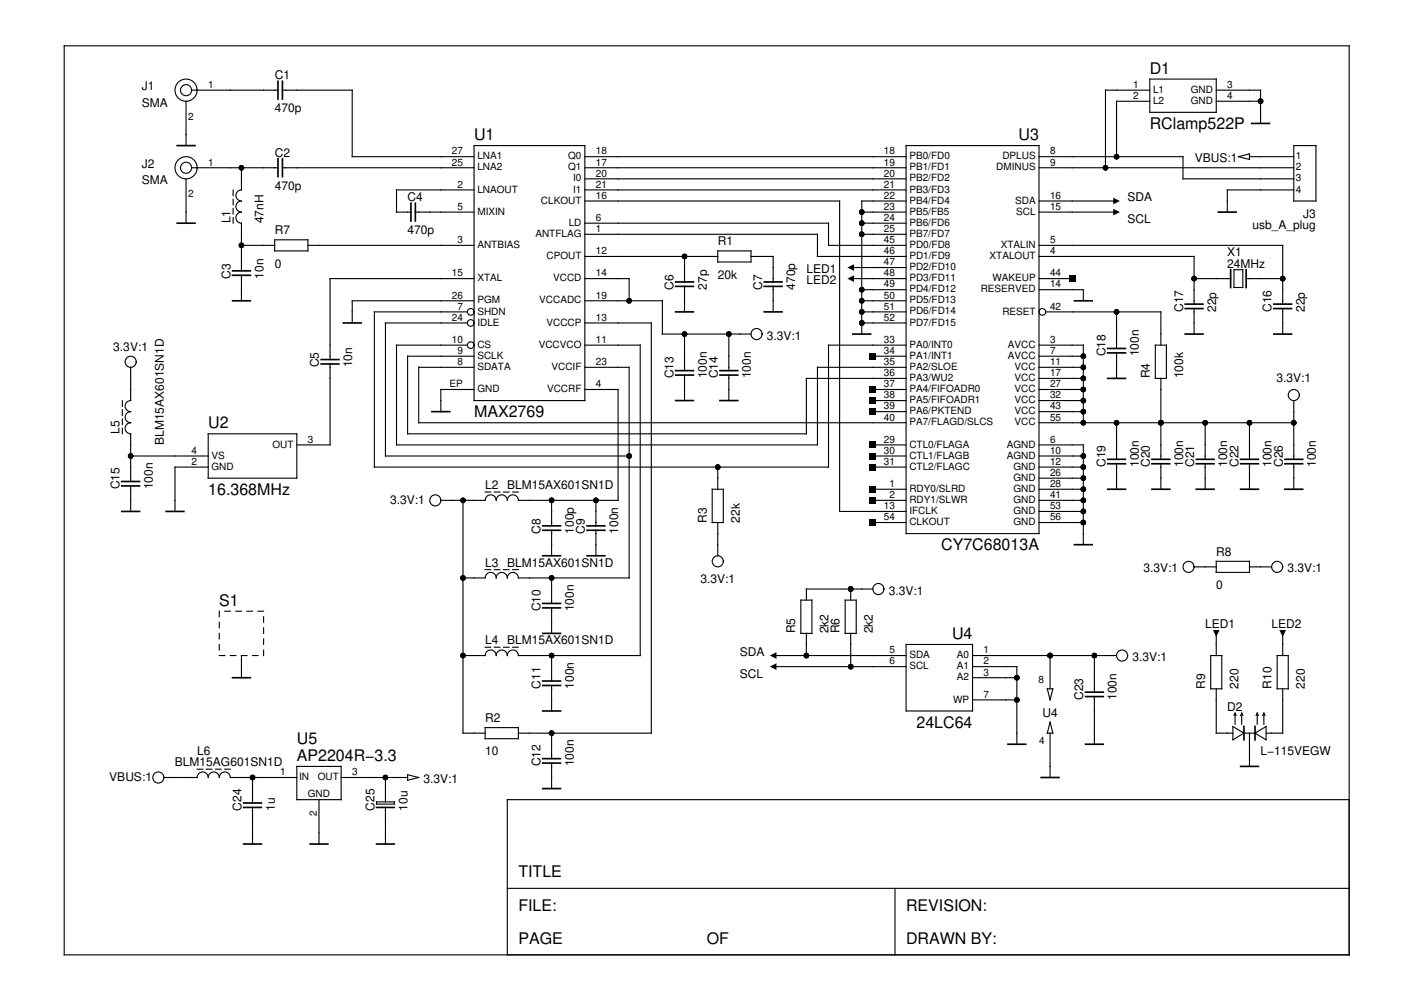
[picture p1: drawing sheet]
<svg xmlns="http://www.w3.org/2000/svg" width="297mm" height="210mm" viewBox="0 0 297 210" stroke-linecap="round" stroke-linejoin="round" font-family="sans-serif">
<g fill="none" stroke="#000" stroke-width=".23">
<path d="M13.5 9.6h269.9v190.8h-269.9zM40.2 18.9h18.2M59.3 18.9h14.7v14h25.6M241.5 18.9h-9.3v16.3M241.5 16.6h14v7h-14zM255.5 18.9h9.3v7M39.1 21.3v9.3M39.1 37.5v9.3M40.2 35.2h18.2M49 39.9v1.2M50.7 35.2v4.7a1.16 1.16 0 0 0-1.1 1.1 1.16 1.16 0 0 0 1.1 1.2 1.16 1.16 0 0 0-1.1 1.2 1.16 1.16 0 0 0 1.1 1.1 1.16 1.16 0 0 0-1.1 1.2 1.16 1.16 0 0 0 1.1 1.1v10.1M59.3 35.2h40.3"/>
<path d="M99.6 39.9h-16.3v4.6h3M99.6 30.6h23.3v53.5h-23.3zM122.9 32.9h67.4M122.9 35.2h67.4M122.9 39.9h67.4M122.9 37.5h67.4M190.3 30.6h28v81.4h-28zM218.3 32.9h30.2v4.6h23.3M218.3 35.2h53.5M241.5 21.3h-6.9v11.6M255.5 21.3h9.3M260.1 32.9l2.4-.6v1.2z"/>
<path d="M262.5 32.9h9.3M271.8 39.9h-14v4.6M271.8 30.6h4.6v11.6h-4.6zM49 41.8v1.2M49 43.8v1.1M49 45.7v1.1M50.7 51.5h7M50.7 57.8v5.3M57.7 50.3h7v2.4h-7zM64.7 51.5h34.9M87.3 44.5h12.3M99.6 58.5h-30.3v17"/>
<path d="M122.9 46.8h51.2v4.7h16.2M122.9 58.5h9.3v4.6M122.9 42.2h53.5v65.2h13.9M122.9 49.2h48.8v4.6h18.6M122.9 53.8h27.9M143.8 53.8v5.4M150.8 52.7h7v2.3h-7zM157.8 53.8h4.6v5.4M178.7 58.5h11.6M178.7 56.2h11.6M181 44.5h9.3M181 49.2h9.3"/>
<path d="M181 46.8h9.3M190.3 42.2h-9.3v27.9M218.3 44.5h16.3M218.3 51.5h51.2v12.3M218.3 58.5h6.9M218.3 42.2h16.3M218.3 53.8h32.5v10M250.8 58.5h7.7M259.2 56.6h1.9v3.7h-1.9zM261.8 58.5h7.7M27.4 77.1v7a1.16 1.16 0 0 0-1.1 1.1 1.16 1.16 0 0 0 1.1 1.2 1.16 1.16 0 0 0-1.1 1.2 1.16 1.16 0 0 0 1.1 1.1 1.16 1.16 0 0 0-1.1 1.2 1.16 1.16 0 0 0 1.1 1.2v10M69.3 76.4v17h-6.9"/>
<path d="M98.2 65.5h-19.6v32.5h95.5v-25.6h16.2M98.2 67.8h-17.2v27.9h51.2M98.2 72.4h-14.9v21h88.4v-16.3h18.6M99.6 63.1h-25.6v4.7M99.6 74.8h-14v16.3h83.8v-11.7h20.9M99.6 77.1h-11.6v11.6h102.3M122.9 77.1h9.3v44.2h-23.3a1.16 1.16 0 0 0-1.2-1.2 1.16 1.16 0 0 0-1.1 1.2 1.16 1.16 0 0 0-1.2-1.2 1.16 1.16 0 0 0-1.2 1.2 1.16 1.16 0 0 0-1.1-1.2 1.16 1.16 0 0 0-1.2 1.2h-4.6M122.9 72.4h11.6v65.2h-25.6a1.16 1.16 0 0 0-1.2-1.2 1.16 1.16 0 0 0-1.1 1.2 1.16 1.16 0 0 0-1.2-1.2 1.16 1.16 0 0 0-1.2 1.2 1.16 1.16 0 0 0-1.1-1.2 1.16 1.16 0 0 0-1.2 1.2h-4.6M122.9 63.1h16.2v7h18.7M122.9 67.8h13.9v86.1h-27.9M143.8 60.1v5.4M143.8 70.1v7.7"/>
<path d="M143.8 78.7v5.4M153.1 70.1v7.7M153.1 78.7v5.4M162.4 60.1v5.4M181 63.1h9.3M181 65.5h9.3M181 67.8h9.3M181 60.8h9.3M183.4 74.8h6.9M218.3 72.4h9.3v16.3M218.3 74.8h9.3M218.3 77.1h9.3"/>
<path d="M218.3 60.8h9.3v2.3M218.3 79.4h9.3M219.7 65.5h24.2v6.9M234.6 65.5v7.6M234.6 74.1v5.3M242.7 72.4h2.3v7h-2.3zM243.9 79.4v17M250.8 64.8v5.3M269.5 64.8v5.3M25.7 84.1v1.2M25.7 86v1.2M25.7 88v1.1"/>
<path d="M25.7 89.9v1.2M27.4 95.7h16.3M43.7 98h-6.9v9.4M43.7 91.1h18.7v9.3h-18.7zM99.6 81.8h-7v4.6M122.9 81.8h6.9v23.2h-20.9a1.16 1.16 0 0 0-1.2-1.1 1.16 1.16 0 0 0-1.1 1.1 1.16 1.16 0 0 0-1.2-1.1 1.16 1.16 0 0 0-1.2 1.1 1.16 1.16 0 0 0-1.1-1.1 1.16 1.16 0 0 0-1.2 1.1h-9.3M150.8 98v4.7M183.4 81.8h6.9M183.4 84.1h6.9M183.4 86.4h6.9M183.4 93.4h6.9M183.4 95.7h6.9"/>
<path d="M183.4 98h6.9M218.3 81.8h9.3M218.3 84.1h9.3M218.3 86.4h9.3M218.3 88.7h53.5M218.3 93.4h9.3v20.9M218.3 95.7h9.3M218.3 98h9.3M234.6 88.7v7.7M234.6 97.3v5.4M243.9 97.3v5.4M253.2 88.7v7.7"/>
<path d="M253.2 97.3v5.4M262.5 88.7v7.7M262.5 97.3v5.4M271.8 84.1v12.3M271.8 97.3v5.4M27.4 102v5.4M97.3 105v48.9h4.6M101.9 103.3h1.2M101.9 119.6h1.2M103.8 103.3h1.2M103.8 119.6h1.2M105.8 103.3h1.1"/>
<path d="M105.8 119.6h1.1M107.7 103.3h1.2M107.7 119.6h1.2M115.9 105v5.4M115.9 111.3v5.4M125.2 105v5.4M125.2 111.3v5.4M149.6 102.7h2.3v7h-2.3zM150.8 109.7v7M183.4 102.7h6.9M183.4 105h6.9M183.4 109.7h6.9"/>
<path d="M218.3 102.7h9.3M218.3 105h9.3M218.3 107.4h9.3M218.3 109.7h9.3M218.3 100.4h9.3M250.8 119h4.7M255.5 117.8h7v2.3h-7zM262.5 119h4.6M46.1 137.6h1.1M46.1 128.3v1.2M46.1 130.6v1.2M46.1 132.9v1.2"/>
<path d="M46.1 135.3v1.1M47.2 128.3h1.2M48.4 137.6h1.2M49.6 128.3h1.1M51.9 137.6h-1.2v4.7M51.9 128.3h1.1M53 137.6h1.2M54.2 128.3h1.2M55.4 129.5v1.1M55.4 131.8v1.1M55.4 134.1v1.2M55.4 136.4v1.2"/>
<path d="M101.9 135.9h1.2M103.8 135.9h1.2M105.8 135.9h1.1M107.7 135.9h1.2M115.9 121.3v5.4M115.9 127.6v5.3M115.9 137.6v5.4M162.4 137.6h27.9M162.4 139.9h27.9M168.2 126h2.4v6.9h-2.4zM169.4 132.9v4.7M177.5 126h2.4v6.9h-2.4z"/>
<path d="M178.7 123.6v2.4M178.7 132.9v7M183.4 123.6h-14v2.4M190.3 135.3h14v13.9h-14zM204.3 137.6h30.3M204.3 139.9h9.3v16.3M220.6 137.6v7M229.9 137.6v7.7M254.3 137.6h2.4v7h-2.4zM255.5 132.9v4.7M268.3 137.6h2.3v7h-2.3zM269.5 132.9v4.7"/>
<path d="M101.9 152.7h7v2.4h-7zM115.9 143.9v5.3M115.9 153.9v5.3M204.3 142.3h9.3M204.3 146.9h9.3M220 144.6h1.2l-.6 2.3zM220.6 151.6l.6 2.3h-1.2zM220.6 153.9v9.3M229.9 146.2v10M255.5 144.6v9.3h3.5M259 152.5l2.3 1.4-2.3 1.4zM259.5 149.7v2.3"/>
<path d="M259.5 149.7l-.3 .5M259.5 149.7l.2 .5M260.8 149.7v2.3M260.8 149.7l-.2 .5M260.8 149.7l.3 .5M261.3 153.9h2.3M262.5 153.9v7M263.6 153.9l2.4-1.4v2.8zM264.1 149.7v2.3M264.1 149.7l-.2 .5M264.1 149.7l.2 .5M265.5 149.7v2.3"/>
<path d="M265.5 149.7l-.2 .5M265.5 149.7l.2 .5M269.5 144.6v9.3h-3.5M34.4 163.2h7a1.16 1.16 0 0 1 1.2-1.2 1.16 1.16 0 0 1 1.1 1.2 1.16 1.16 0 0 1 1.2-1.2 1.16 1.16 0 0 1 1.2 1.2 1.16 1.16 0 0 1 1.1-1.2 1.16 1.16 0 0 1 1.2 1.2h14M41.4 161.5h1.2M43.3 161.5h1.2M45.3 161.5h1.1M47.2 161.5h1.2M53 163.2v5.4M53 169.5v7.7M62.4 160.9h9.3v7h-9.3zM67 167.9v9.3"/>
<path d="M71.7 163.2h13.9M79.1 168.3h3.7v.5h-3.7zM81 163.2v5.1M81 169.5v7.7M85.6 162.6l2.4 .6-2.4 .6zM115.9 160.2v5.3M283.4 167.9h-176.8v32.5M106.6 186.5h176.8M188 186.5v13.9"/>
<circle cx="39.1" cy="18.9" r="2.33"/>
<circle cx="39.1" cy="18.9" r="1.16"/>
<circle cx="39.1" cy="35.2" r="2.33"/>
<circle cx="39.1" cy="35.2" r="1.16"/>
<circle cx="27.4" cy="75.9" r="1.16"/>
<circle cx="98.9" cy="72.4" r=".7"/>
<circle cx="98.9" cy="65.5" r=".7"/>
<circle cx="98.9" cy="67.8" r=".7"/>
<circle cx="158.9" cy="70.1" r="1.16"/>
<circle cx="219" cy="65.5" r=".7"/>
<circle cx="271.8" cy="82.9" r="1.16"/>
<circle cx="91.4" cy="105" r="1.16"/>
<circle cx="150.8" cy="117.8" r="1.16"/>
<circle cx="249.7" cy="119" r="1.16"/>
<circle cx="268.3" cy="119" r="1.16"/>
<circle cx="184.5" cy="123.6" r="1.16"/>
<circle cx="235.7" cy="137.6" r="1.16"/>
<circle cx="33.3" cy="163.2" r="1.16"/>
</g>
<g fill="none" stroke="#000" stroke-width=".35">
<path d="M58.4 17.1v3.7M59.3 17.1v3.7M37.2 30.6h3.7M58.4 33.4v3.7M59.3 33.4v3.7M262.9 25.9h3.8M37.2 46.8h3.7M48.9 57.8h3.7M48.9 56.9h3.7M86.3 42.7v3.7M87.3 42.7v3.7M141.9 59.2h3.8"/>
<path d="M160.6 59.2h3.7M256 44.5h3.7M258.5 56.6v3.7M261.8 56.6v3.7M48.9 63.1h3.7M67.5 76.4h3.7M67.5 75.5h3.7M72.1 67.8h3.8M141.9 78.7h3.8M141.9 77.8h3.8M141.9 60.1h3.8M141.9 65.5h3.8"/>
<path d="M151.2 78.7h3.8M151.2 77.8h3.8M160.6 60.1h3.7M160.6 65.5h3.7M179.2 70.1h3.7M225.7 63.1h3.7M232.7 79.4h3.7M232.7 74.1h3.7M232.7 73.1h3.7M249 70.1h3.7M249 64.8h3.7M249 63.8h3.7"/>
<path d="M267.6 70.1h3.7M267.6 64.8h3.7M267.6 63.8h3.7M90.7 86.4h3.8M141.9 84.1h3.8M151.2 84.1h3.8M232.7 97.3h3.7M232.7 96.4h3.7M242 97.3h3.7M242 96.4h3.7M251.3 97.3h3.7M251.3 96.4h3.7"/>
<path d="M260.6 97.3h3.7M260.6 96.4h3.7M269.9 97.3h3.7M269.9 96.4h3.7M25.6 107.4h3.7M25.6 102h3.7M25.6 101.1h3.7M34.9 107.4h3.7M114 111.3h3.7M114 110.4h3.7M114 116.7h3.7M123.3 111.3h3.7"/>
<path d="M123.3 110.4h3.7M123.3 116.7h3.7M225.7 114.3h3.7M232.7 102.7h3.7M242 102.7h3.7M251.3 102.7h3.7M260.6 102.7h3.7M269.9 102.7h3.7M114 127.6h3.7M114 126.7h3.7M114 132.9h3.7M48.9 142.3h3.7"/>
<path d="M114 143.9h3.7M114 143h3.7M114 149.2h3.7M114 159.2h3.7M211.7 156.2h3.8M228 156.2h3.8M228 146.2h3.8M228 145.3h3.8M261.3 152.5v2.8M263.6 152.5v2.8M51.2 177.2h3.7M51.2 169.5h3.7"/>
<path d="M51.2 168.6h3.7M65.1 177.2h3.8M79.1 177.2h3.7M79.1 169.5h3.7M114 160.2h3.7M114 165.5h3.7M218.7 163.2h3.8M260.6 160.9h3.7"/>
</g>
<g fill="#000">
<path d="M178 56.2l1.4-.7v1.4zM178 58.5l1.4-.7v1.4zM224.5 57.8h1.4v1.4h-1.4zM233.9 41.5l1.4 .7-1.4 .7zM233.9 43.8l1.4 .7-1.4 .7zM182.7 74.1h1.4v1.4h-1.4zM182.7 81.1h1.4v1.4h-1.4zM182.7 83.4h1.4v1.4h-1.4zM182.7 85.7h1.4v1.4h-1.4zM182.7 92.7h1.4v1.4h-1.4zM182.7 95h1.4v1.4h-1.4zM182.7 97.3h1.4v1.4h-1.4z"/>
<path d="M182.7 102h1.4v1.4h-1.4zM182.7 104.3h1.4v1.4h-1.4zM182.7 109h1.4v1.4h-1.4zM161.7 137.6l1.4-.7v1.4zM161.7 139.9l1.4-.7v1.4zM254.8 132.3h1.4l-.7 1.3zM268.8 132.3h1.4l-.7 1.3z"/>
<circle cx="50.7" cy="35.2" r=".58"/>
<circle cx="232.2" cy="35.2" r=".58"/>
<circle cx="234.6" cy="32.9" r=".58"/>
<circle cx="264.8" cy="21.3" r=".58"/>
<circle cx="50.7" cy="51.5" r=".58"/>
<circle cx="143.8" cy="53.8" r=".58"/>
<circle cx="181" cy="46.8" r=".58"/>
<circle cx="181" cy="44.5" r=".58"/>
<circle cx="181" cy="49.2" r=".58"/>
<circle cx="250.8" cy="58.5" r=".58"/>
<circle cx="269.5" cy="58.5" r=".58"/>
<circle cx="132.2" cy="63.1" r=".58"/>
<circle cx="143.8" cy="70.1" r=".58"/>
<circle cx="153.1" cy="70.1" r=".58"/>
<circle cx="181" cy="65.5" r=".58"/>
<circle cx="181" cy="63.1" r=".58"/>
<circle cx="181" cy="60.8" r=".58"/>
<circle cx="181" cy="67.8" r=".58"/>
<circle cx="227.6" cy="77.1" r=".58"/>
<circle cx="227.6" cy="74.8" r=".58"/>
<circle cx="227.6" cy="79.4" r=".58"/>
<circle cx="234.6" cy="65.5" r=".58"/>
<circle cx="27.4" cy="95.7" r=".58"/>
<circle cx="132.2" cy="95.7" r=".58"/>
<circle cx="150.8" cy="98" r=".58"/>
<circle cx="227.6" cy="81.8" r=".58"/>
<circle cx="227.6" cy="84.1" r=".58"/>
<circle cx="227.6" cy="95.7" r=".58"/>
<circle cx="227.6" cy="98" r=".58"/>
<circle cx="227.6" cy="88.7" r=".58"/>
<circle cx="227.6" cy="86.4" r=".58"/>
<circle cx="234.6" cy="88.7" r=".58"/>
<circle cx="243.9" cy="88.7" r=".58"/>
<circle cx="253.2" cy="88.7" r=".58"/>
<circle cx="262.5" cy="88.7" r=".58"/>
<circle cx="271.8" cy="88.7" r=".58"/>
<circle cx="97.3" cy="105" r=".58"/>
<circle cx="115.9" cy="105" r=".58"/>
<circle cx="125.2" cy="105" r=".58"/>
<circle cx="227.6" cy="102.7" r=".58"/>
<circle cx="227.6" cy="105" r=".58"/>
<circle cx="227.6" cy="109.7" r=".58"/>
<circle cx="227.6" cy="100.4" r=".58"/>
<circle cx="227.6" cy="107.4" r=".58"/>
<circle cx="97.3" cy="121.3" r=".58"/>
<circle cx="97.3" cy="137.6" r=".58"/>
<circle cx="115.9" cy="121.3" r=".58"/>
<circle cx="115.9" cy="137.6" r=".58"/>
<circle cx="169.4" cy="137.6" r=".58"/>
<circle cx="178.7" cy="139.9" r=".58"/>
<circle cx="178.7" cy="123.6" r=".58"/>
<circle cx="220.6" cy="137.6" r=".58"/>
<circle cx="229.9" cy="137.6" r=".58"/>
<circle cx="115.9" cy="153.9" r=".58"/>
<circle cx="213.6" cy="146.9" r=".58"/>
<circle cx="213.6" cy="142.3" r=".58"/>
<circle cx="53" cy="163.2" r=".58"/>
<circle cx="81" cy="163.2" r=".58"/>
</g>
<g font-size="3.4">
<text x="241.5" y="15.4">D1</text>
<text x="99.6" y="29.3">U1</text>
<text x="214" y="29.4">U3</text>
<text x="241.5" y="27.1">RClamp522P</text>
<text x="43.7" y="89.9">U2</text>
<text x="99.6" y="87.6">MAX2769</text>
<text x="43.7" y="103.9">16.368MHz</text>
<text x="197.7" y="115.5">CY7C68013A</text>
<text x="46.1" y="127.1">S1</text>
<text x="200" y="134.1">U4</text>
<text x="192.5" y="152.7">24LC64</text>
<text x="62.4" y="159.7">AP2204R−3.3</text>
<text x="62.4" y="156.2">U5</text>
<text x="108.9" y="184.1">TITLE</text>
<text x="108.9" y="191.1">FILE:</text>
<text x="190.3" y="191.1">REVISION:</text>
<text x="108.9" y="198.1">PAGE</text>
<text x="148.5" y="198.1">OF</text>
<text x="190.3" y="198.1">DRAWN BY:</text>
</g>
<g font-size="2.5">
<text x="57.7" y="16.6">C1</text>
<text x="29.8" y="22.4">SMA</text>
<text x="29.8" y="18.9">J1</text>
<text x="57.7" y="23.6">470p</text>
<text x="29.8" y="35.2">J2</text>
<text x="57.7" y="32.9">C2</text>
<text x="251" y="34.1">VBUS:1</text>
<text x="29.8" y="38.7">SMA</text>
<text x="57.7" y="39.9">470p</text>
<text x="48.4" y="46.8" transform="rotate(-90 48.4 46.8)">L1</text>
<text x="55.4" y="46.8" transform="rotate(-90 55.4 46.8)">47nH</text>
<text x="85.6" y="42.2">C4</text>
<text x="236.9" y="42.2">SDA</text>
<text x="236.9" y="46.8">SCL</text>
<text x="273.8" y="45.7">J3</text>
<text x="57.7" y="49.2">R7</text>
<text x="85.6" y="49.2">470p</text>
<text x="150.8" y="51.5">R1</text>
<text x="257.8" y="53.8">X1</text>
<text x="263.1" y="48">usb_A_plug</text>
<text x="48.4" y="58.5" transform="rotate(-90 48.4 58.5)">C3</text>
<text x="55.4" y="58.5" transform="rotate(-90 55.4 58.5)">10n</text>
<text x="57.7" y="56.2">0</text>
<text x="150.8" y="58.5">20k</text>
<text x="169.4" y="57.3">LED1</text>
<text x="169.4" y="59.6">LED2</text>
<text x="257.8" y="56.2">24MHz</text>
<text x="141.5" y="60.8" transform="rotate(-90 141.5 60.8)">C6</text>
<text x="148.5" y="60.8" transform="rotate(-90 148.5 60.8)">27p</text>
<text x="160.1" y="60.8" transform="rotate(-90 160.1 60.8)">C7</text>
<text x="167.1" y="60.8" transform="rotate(-90 167.1 60.8)">470p</text>
<text x="248.5" y="65.5" transform="rotate(-90 248.5 65.5)">C17</text>
<text x="255.5" y="65.5" transform="rotate(-90 255.5 65.5)">22p</text>
<text x="267.1" y="65.5" transform="rotate(-90 267.1 65.5)">C16</text>
<text x="274.1" y="65.5" transform="rotate(-90 274.1 65.5)">22p</text>
<text x="161.1" y="71.3">3.3V:1</text>
<text x="23.8" y="73.6">3.3V:1</text>
<text x="67" y="77.1" transform="rotate(-90 67 77.1)">C5</text>
<text x="74" y="77.1" transform="rotate(-90 74 77.1)">10n</text>
<text x="232.2" y="74.8" transform="rotate(-90 232.2 74.8)">C18</text>
<text x="239.2" y="74.8" transform="rotate(-90 239.2 74.8)">100n</text>
<text x="141.5" y="79.4" transform="rotate(-90 141.5 79.4)">C13</text>
<text x="148.5" y="79.4" transform="rotate(-90 148.5 79.4)">100n</text>
<text x="150.8" y="79.4" transform="rotate(-90 150.8 79.4)">C14</text>
<text x="157.8" y="79.4" transform="rotate(-90 157.8 79.4)">100n</text>
<text x="241.5" y="79.4" transform="rotate(-90 241.5 79.4)">R4</text>
<text x="248.5" y="79.4" transform="rotate(-90 248.5 79.4)">100k</text>
<text x="268.1" y="80.1">3.3V:1</text>
<text x="25.1" y="91.1" transform="rotate(-90 25.1 91.1)">L5</text>
<text x="34.4" y="93.4" transform="rotate(-90 34.4 93.4)">BLM15AX601SN1D</text>
<text x="232.2" y="98" transform="rotate(-90 232.2 98)">C19</text>
<text x="239.2" y="98" transform="rotate(-90 239.2 98)">100n</text>
<text x="241.5" y="98" transform="rotate(-90 241.5 98)">C20</text>
<text x="248.5" y="98" transform="rotate(-90 248.5 98)">100n</text>
<text x="250.8" y="98" transform="rotate(-90 250.8 98)">C21</text>
<text x="257.8" y="98" transform="rotate(-90 257.8 98)">100n</text>
<text x="260.1" y="98" transform="rotate(-90 260.1 98)">C22</text>
<text x="267.1" y="98" transform="rotate(-90 267.1 98)">100n</text>
<text x="269.5" y="98" transform="rotate(-90 269.5 98)">C26</text>
<text x="276.4" y="98" transform="rotate(-90 276.4 98)">100n</text>
<text x="25.1" y="102.7" transform="rotate(-90 25.1 102.7)">C15</text>
<text x="32.1" y="102.7" transform="rotate(-90 32.1 102.7)">100n</text>
<text x="82" y="105.7">3.3V:1</text>
<text x="101.9" y="102.7">L2</text>
<text x="106.6" y="102.7">BLM15AX601SN1D</text>
<text x="113.5" y="112" transform="rotate(-90 113.5 112)">C8</text>
<text x="120.5" y="112" transform="rotate(-90 120.5 112)">100p</text>
<text x="122.9" y="112" transform="rotate(-90 122.9 112)">C9</text>
<text x="129.8" y="112" transform="rotate(-90 129.8 112)">100n</text>
<text x="148.5" y="109.7" transform="rotate(-90 148.5 109.7)">R3</text>
<text x="155.4" y="109.7" transform="rotate(-90 155.4 109.7)">22k</text>
<text x="101.9" y="119">L3</text>
<text x="106.6" y="119">BLM15AX601SN1D</text>
<text x="255.5" y="116.7">R8</text>
<text x="147.1" y="122.5">3.3V:1</text>
<text x="186.7" y="124.8">3.3V:1</text>
<text x="240.2" y="120.1">3.3V:1</text>
<text x="255.5" y="123.6">0</text>
<text x="270.5" y="120.1">3.3V:1</text>
<text x="113.5" y="128.3" transform="rotate(-90 113.5 128.3)">C10</text>
<text x="120.5" y="128.3" transform="rotate(-90 120.5 128.3)">100n</text>
<text x="253.2" y="131.8">LED1</text>
<text x="267.1" y="131.8">LED2</text>
<text x="101.9" y="135.3">L4</text>
<text x="106.6" y="135.3">BLM15AX601SN1D</text>
<text x="155.4" y="137.6">SDA</text>
<text x="167.1" y="132.9" transform="rotate(-90 167.1 132.9)">R5</text>
<text x="174.1" y="132.9" transform="rotate(-90 174.1 132.9)">2k2</text>
<text x="176.4" y="132.9" transform="rotate(-90 176.4 132.9)">R6</text>
<text x="183.4" y="132.9" transform="rotate(-90 183.4 132.9)">2k2</text>
<text x="155.4" y="142.3">SCL</text>
<text x="237.9" y="138.8">3.3V:1</text>
<text x="113.5" y="144.6" transform="rotate(-90 113.5 144.6)">C11</text>
<text x="120.5" y="144.6" transform="rotate(-90 120.5 144.6)">100n</text>
<text x="227.6" y="146.9" transform="rotate(-90 227.6 146.9)">C23</text>
<text x="234.6" y="146.9" transform="rotate(-90 234.6 146.9)">100n</text>
<text x="253.2" y="144.6" transform="rotate(-90 253.2 144.6)">R9</text>
<text x="257.8" y="149.2">D2</text>
<text x="260.2" y="144.6" transform="rotate(-90 260.2 144.6)">220</text>
<text x="267.1" y="144.6" transform="rotate(-90 267.1 144.6)">R10</text>
<text x="274.1" y="144.6" transform="rotate(-90 274.1 144.6)">220</text>
<text x="101.9" y="151.6">R2</text>
<text x="219" y="150.4">U4</text>
<text x="36.8" y="160.9">BLM15AG601SN1D</text>
<text x="41.4" y="158.5">L6</text>
<text x="101.9" y="158.5">10</text>
<text x="113.5" y="160.9" transform="rotate(-90 113.5 160.9)">C12</text>
<text x="120.5" y="160.9" transform="rotate(-90 120.5 160.9)">100n</text>
<text x="264.8" y="158.5">L−115VEGW</text>
<text x="23" y="163.9">VBUS:1</text>
<text x="89" y="164.4">3.3V:1</text>
<text x="50.7" y="170.2" transform="rotate(-90 50.7 170.2)">C24</text>
<text x="57.7" y="170.2" transform="rotate(-90 57.7 170.2)">1u</text>
<text x="78.6" y="170.2" transform="rotate(-90 78.6 170.2)">C25</text>
<text x="85.6" y="170.2" transform="rotate(-90 85.6 170.2)">10u</text>
</g>
<g font-size="2.1">
<text x="43.7" y="18.5">1</text>
<text x="238" y="18.5">1</text>
<text x="238" y="20.8">2</text>
<text x="242.2" y="19.5">L1</text>
<text x="242.2" y="21.8">L2</text>
<text x="250.1" y="19.5">GND</text>
<text x="250.1" y="21.8">GND</text>
<text x="257.8" y="18.5">3</text>
<text x="257.8" y="20.8">4</text>
<text x="39.5" y="25.1">2</text>
<text x="43.7" y="34.7">1</text>
<text x="94.9" y="32.4">27</text>
<text x="94.9" y="34.7">25</text>
<text x="100.3" y="33.4">LNA1</text>
<text x="100.3" y="35.8">LNA2</text>
<text x="119.4" y="35.8">Q1</text>
<text x="119.4" y="33.4">Q0</text>
<text x="125.2" y="34.7">17</text>
<text x="125.2" y="32.4">18</text>
<text x="185.7" y="32.4">18</text>
<text x="185.7" y="34.7">19</text>
<text x="191" y="33.4">PB0/FD0</text>
<text x="191" y="35.8">PB1/FD1</text>
<text x="209.3" y="35.8">DMINUS</text>
<text x="210.6" y="33.4">DPLUS</text>
<text x="220.6" y="32.4">8</text>
<text x="220.6" y="34.7">9</text>
<text x="272.3" y="33.4">1</text>
<text x="272.3" y="35.8">2</text>
<text x="39.5" y="41.4">2</text>
<text x="96.1" y="39.4">2</text>
<text x="100.3" y="40.4">LNAOUT</text>
<text x="120.4" y="40.4">I1</text>
<text x="120.4" y="38.1">I0</text>
<text x="125.2" y="39.4">21</text>
<text x="125.2" y="37.1">20</text>
<text x="125.2" y="41.7">16</text>
<text x="185.7" y="37.1">20</text>
<text x="185.7" y="39.4">21</text>
<text x="185.7" y="41.7">22</text>
<text x="191" y="38.1">PB2/FD2</text>
<text x="191" y="40.4">PB3/FD3</text>
<text x="220.6" y="41.7">16</text>
<text x="272.3" y="38.1">3</text>
<text x="272.3" y="40.4">4</text>
<text x="96.1" y="44.1">5</text>
<text x="100.3" y="45.1">MIXIN</text>
<text x="113.6" y="42.8">CLKOUT</text>
<text x="119.5" y="47.4">LD</text>
<text x="125.2" y="46.4">6</text>
<text x="185.7" y="44.1">23</text>
<text x="185.7" y="46.4">24</text>
<text x="191" y="42.7">PB4/FD4</text>
<text x="191" y="45.1">PB5/FB5</text>
<text x="191" y="47.4">PB6/FD6</text>
<text x="213.2" y="42.8">SDA</text>
<text x="213.5" y="45.1">SCL</text>
<text x="220.6" y="44.1">15</text>
<text x="96.1" y="51">3</text>
<text x="100.3" y="52.1">ANTBIAS</text>
<text x="112.5" y="49.7">ANTFLAG</text>
<text x="125.2" y="48.7">1</text>
<text x="125.2" y="53.4">12</text>
<text x="185.7" y="48.7">25</text>
<text x="185.7" y="51">45</text>
<text x="185.7" y="53.4">46</text>
<text x="191" y="49.7">PB7/FD7</text>
<text x="191" y="52.1">PD0/FD8</text>
<text x="210.2" y="52.1">XTALIN</text>
<text x="220.6" y="51">5</text>
<text x="220.6" y="53.4">4</text>
<text x="94.9" y="58">15</text>
<text x="100.3" y="59">XTAL</text>
<text x="114.8" y="54.4">CPOUT</text>
<text x="116.2" y="59">VCCD</text>
<text x="125.2" y="58">14</text>
<text x="185.7" y="55.7">47</text>
<text x="185.7" y="58">48</text>
<text x="191" y="54.4">PD1/FD9</text>
<text x="191" y="56.7">PD2/FD10</text>
<text x="191" y="59">PD3/FD11</text>
<text x="207.9" y="54.4">XTALOUT</text>
<text x="208.5" y="59">WAKEUP</text>
<text x="220.6" y="58">44</text>
<text x="94.9" y="62.7">26</text>
<text x="96.1" y="65">7</text>
<text x="100.3" y="63.7">PGM</text>
<text x="113.3" y="63.7">VCCADC</text>
<text x="125.2" y="62.7">19</text>
<text x="185.7" y="60.3">49</text>
<text x="185.7" y="62.7">50</text>
<text x="185.7" y="65">51</text>
<text x="191" y="61.4">PD4/FD12</text>
<text x="191" y="63.7">PD5/FD13</text>
<text x="206" y="61.4">RESERVED</text>
<text x="220.6" y="60.3">14</text>
<text x="220.6" y="65">42</text>
<text x="94.9" y="67.3">24</text>
<text x="94.9" y="72">10</text>
<text x="100.3" y="66">SHDN</text>
<text x="100.3" y="68.3">IDLE</text>
<text x="114.8" y="68.3">VCCCP</text>
<text x="125.2" y="72">11</text>
<text x="125.2" y="67.3">13</text>
<text x="185.7" y="67.3">52</text>
<text x="185.7" y="72">33</text>
<text x="191" y="66">PD6/FD14</text>
<text x="191" y="68.3">PD7/FD15</text>
<text x="210.6" y="66">RESET</text>
<text x="220.6" y="72">3</text>
<text x="96.1" y="74.3">9</text>
<text x="96.1" y="76.6">8</text>
<text x="100.3" y="75.3">SCLK</text>
<text x="100.3" y="77.7">SDATA</text>
<text x="100.3" y="73">CS</text>
<text x="113.2" y="73">VCCVCO</text>
<text x="115.9" y="77.7">VCCIF</text>
<text x="125.2" y="76.6">23</text>
<text x="185.7" y="74.3">34</text>
<text x="185.7" y="76.6">35</text>
<text x="191" y="73">PA0/INT0</text>
<text x="191" y="75.3">PA1/INT1</text>
<text x="191" y="77.7">PA2/SLOE</text>
<text x="211.7" y="73">AVCC</text>
<text x="211.7" y="75.3">AVCC</text>
<text x="213.1" y="77.7">VCC</text>
<text x="220.6" y="74.3">7</text>
<text x="220.6" y="76.6">11</text>
<text x="94.5" y="81.3">EP</text>
<text x="100.3" y="82.3">GND</text>
<text x="114.9" y="82.3">VCCRF</text>
<text x="125.2" y="81.3">4</text>
<text x="185.7" y="79">36</text>
<text x="185.7" y="81.3">37</text>
<text x="185.7" y="83.6">38</text>
<text x="191" y="80">PA3/WU2</text>
<text x="191" y="82.3">PA4/FIFOADR0</text>
<text x="213.1" y="80">VCC</text>
<text x="213.1" y="82.3">VCC</text>
<text x="220.6" y="79">17</text>
<text x="220.6" y="81.3">27</text>
<text x="220.6" y="83.6">32</text>
<text x="185.7" y="85.9">39</text>
<text x="185.7" y="88.3">40</text>
<text x="191" y="84.6">PA5/FIFOADR1</text>
<text x="191" y="87">PA6/PKTEND</text>
<text x="191" y="89.3">PA7/FLAGD/SLCS</text>
<text x="213.1" y="84.6">VCC</text>
<text x="213.1" y="87">VCC</text>
<text x="213.1" y="89.3">VCC</text>
<text x="220.6" y="85.9">43</text>
<text x="220.6" y="88.3">55</text>
<text x="40.2" y="95.3">4</text>
<text x="57.2" y="93.9">OUT</text>
<text x="64.7" y="92.9">3</text>
<text x="185.7" y="92.9">29</text>
<text x="185.7" y="95.3">30</text>
<text x="191" y="93.9">CTL0/FLAGA</text>
<text x="211.5" y="93.9">AGND</text>
<text x="220.6" y="92.9">6</text>
<text x="220.6" y="95.3">10</text>
<text x="40.2" y="97.6">2</text>
<text x="44.4" y="96.3">VS</text>
<text x="44.4" y="98.6">GND</text>
<text x="185.7" y="97.6">31</text>
<text x="191" y="96.3">CTL1/FLAGB</text>
<text x="191" y="98.6">CTL2/FLAGC</text>
<text x="211.5" y="96.3">AGND</text>
<text x="212.9" y="98.6">GND</text>
<text x="212.9" y="100.9">GND</text>
<text x="220.6" y="97.6">12</text>
<text x="220.6" y="99.9">26</text>
<text x="185.7" y="106.9">13</text>
<text x="186.8" y="102.2">1</text>
<text x="186.8" y="104.6">2</text>
<text x="191" y="103.3">RDY0/SLRD</text>
<text x="191" y="105.6">RDY1/SLWR</text>
<text x="191" y="107.9">IFCLK</text>
<text x="212.9" y="103.3">GND</text>
<text x="212.9" y="105.6">GND</text>
<text x="212.9" y="107.9">GND</text>
<text x="220.6" y="102.2">28</text>
<text x="220.6" y="104.6">41</text>
<text x="220.6" y="106.9">53</text>
<text x="185.7" y="109.2">54</text>
<text x="191" y="110.2">CLKOUT</text>
<text x="212.9" y="110.2">GND</text>
<text x="220.6" y="109.2">56</text>
<text x="186.8" y="137.1">5</text>
<text x="206.6" y="137.1">1</text>
<text x="186.8" y="139.5">6</text>
<text x="191" y="138.2">SDA</text>
<text x="191" y="140.5">SCL</text>
<text x="201" y="138.1">A0</text>
<text x="201" y="140.5">A1</text>
<text x="201" y="142.8">A2</text>
<text x="206.6" y="139.5">2</text>
<text x="206.6" y="141.8">3</text>
<text x="218.1" y="143.4">8</text>
<text x="200.2" y="147.5">WP</text>
<text x="206.6" y="146.4">7</text>
<text x="218.3" y="156.2">4</text>
<text x="58.9" y="162.7">1</text>
<text x="62.8" y="163.7">IN</text>
<text x="64.7" y="167.4">GND</text>
<text x="66.8" y="163.8">OUT</text>
<text x="74" y="162.7">3</text>
<text x="66.5" y="171.3" transform="rotate(-90 66.5 171.3)">2</text>
</g>
</svg>
